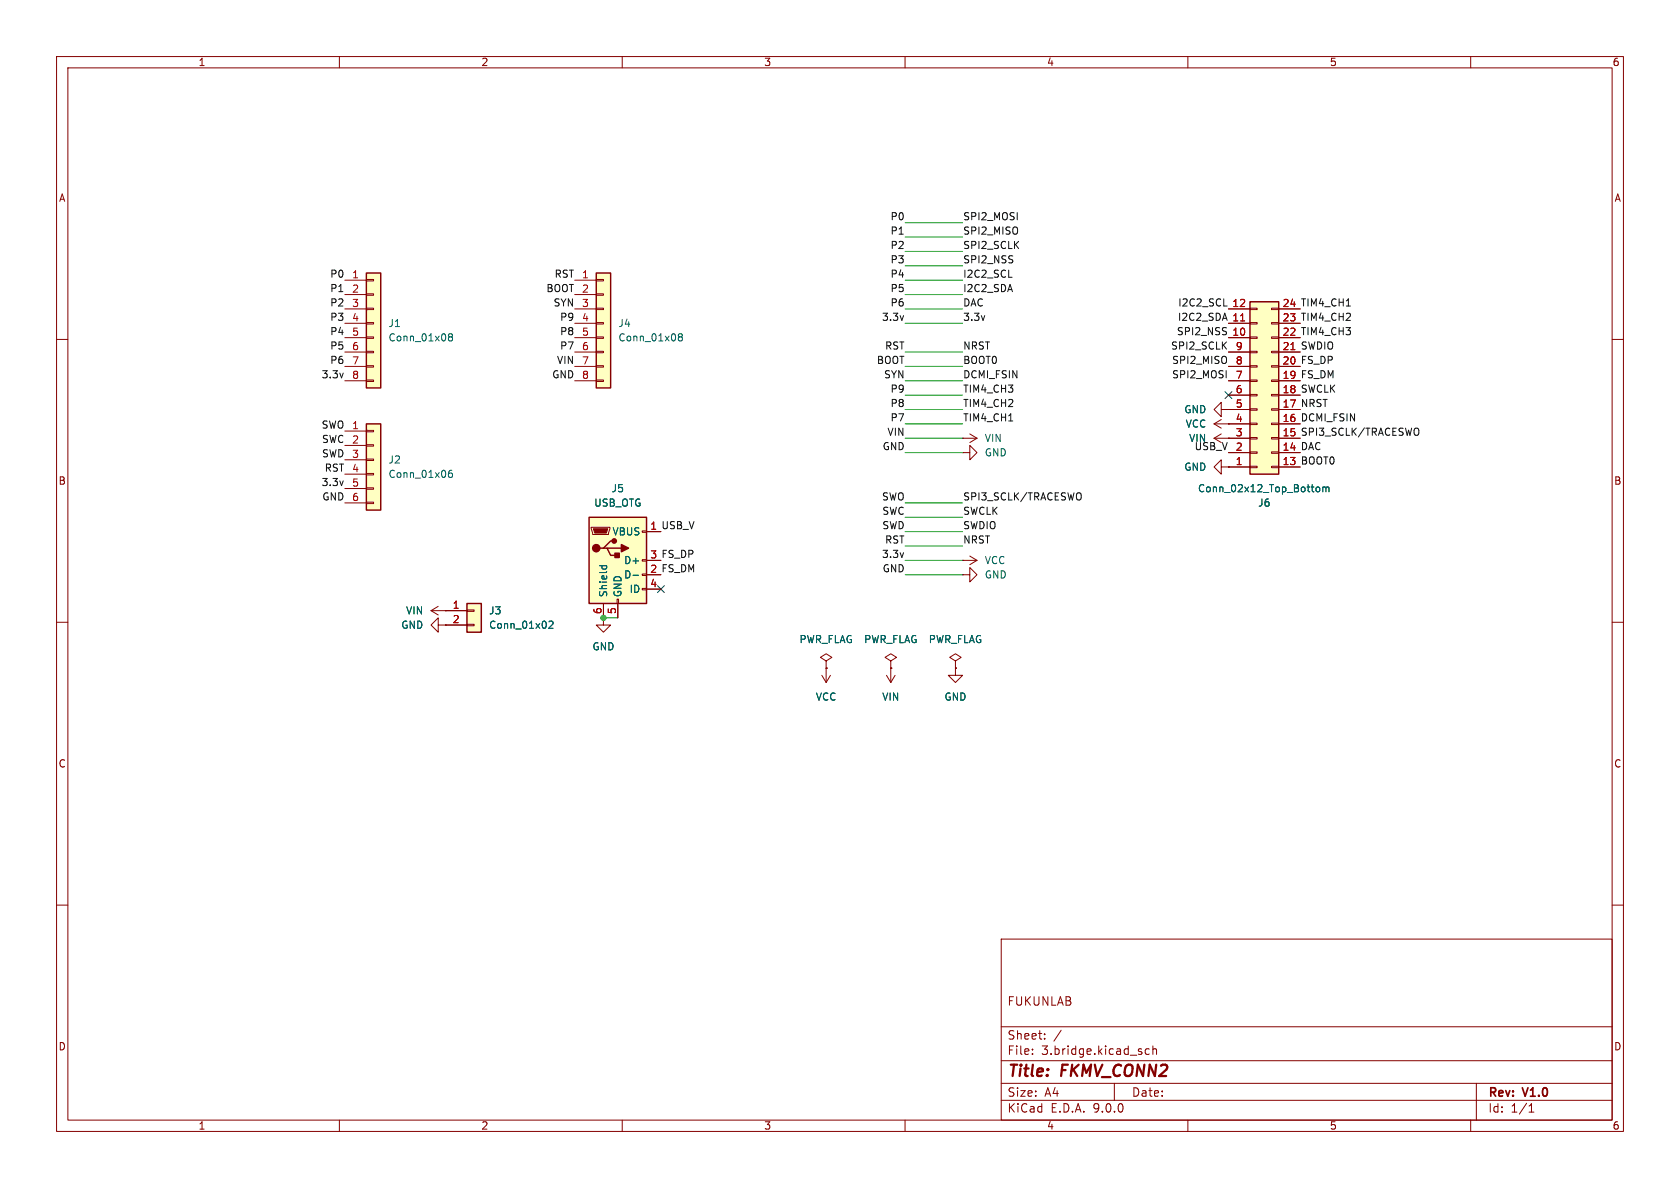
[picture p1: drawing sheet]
<svg xmlns="http://www.w3.org/2000/svg" width="297mm" height="210mm" viewBox="0 0 297 210" stroke-linecap="round" stroke-linejoin="round" font-family="sans-serif">
<g fill="none" stroke="#840000" stroke-width=".18">
<path d="M10 10h277v190h-277zM12 12h273v186h-273zM60 10v2M110 10v2M160 10v2M210 10v2M260 10v2M10 60h2M285 60h2M215.9 82.6v-1.3l-1.3 1.3 1.3 1.2v-1.2h1.3M217.2 82.6h.1M10 110h2"/>
<path d="M76.2 108l1.3 .7M76.2 108h2.5M77.5 110.5v-1.3l-1.3 1.3 1.3 1.3v-1.3h1.2M77.5 107.2l-1.3 .8M78.7 110.5h.1M78.7 108h.1M285 110h2M10 160h2M177 166h108v32h-108zM285 160h2M60 198v2M110 198v2"/>
<path d="M160 198v2M177 194.5h108M177 191.5h108M177 187.5h108M177 181.5h108M182.5 186.3v.1M182.5 185.5v.1M184.7 183.6v.1M184.7 182.8v.1M187.6 182.1l-1.3 2M197 191.5v3M203.2 185.5l-.5-.1-.2 .3v.4l.1 .2h.6"/>
<path d="M203.8 185.5l.2-.1 .4 .1 .1 .9M203.8 184.9v1.5M210 198v2M260 198v2M261 191.5v6.5M270.3 196.6h.9M270.3 195.5l.4-.4v1.5"/>
</g>
<path d="M82.5 106.7h2.6v5.1h-2.6z" fill="#ffffc2"/>
<path d="M82.5 106.7h2.6v5.1h-2.6z" fill="none" stroke="#840000" stroke-width=".25"/>
<g fill="none" stroke="#840000" stroke-width=".18">
<path d="M170.2 77.5h.1M170.2 77.5h2.5M171.4 76.7l1.3 .8M172.7 77.5l-1.3 .7M170.2 80h1.2v-1.3l1.3 1.3-1.3 1.3v-1.3M170.2 80h.1M78.7 108h3.8M78.7 110.5h3.8M82.5 107.8h1.3v.3h-1.3zM82.5 110.4h1.3v.2h-1.3zM168.9 118.1v1.3h1.3l-1.3 1.3-1.3-1.3h1.3M168.9 118.1h.1"/>
<path d="M168.9 116.8l1-.6-1-.6-1 .6 1 .6v1.3"/>
</g>
<path d="M97.1 109.9l.4-.1 .3 .4-.8 .9h.8" fill="none" stroke="#006464" stroke-width=".18"/>
<path d="M221 53.3h5.1v30.5h-5.1z" fill="#ffffc2"/>
<path d="M221 53.3h5.1v30.5h-5.1z" fill="none" stroke="#840000" stroke-width=".25"/>
<g fill="none" stroke="#840000" stroke-width=".18">
<path d="M217.2 59.7h3.8M217.2 57.2h3.8M217.2 54.6h3.8M221 59.6h1.2v.2h-1.2zM221 57h1.2v.3h-1.2zM221 54.5h1.2v.2h-1.2zM224.8 59.6h1.3v.2h-1.3zM224.8 57h1.3v.3h-1.3zM224.8 54.5h1.3v.2h-1.3zM226.1 59.7h3.8M226.1 57.2h3.8M226.1 54.6h3.8"/>
<path d="M215.9 72.4v-1.3l-1.3 1.3 1.3 1.3v-1.3h1.3M217.2 72.4h.1M217.2 77.5h3.8M217.2 74.9h3.8M217.2 72.4h3.8M217.2 69.9h3.8M217.2 67.3h3.8M217.2 64.8h3.8M217.2 62.2h3.8M221 79.9h1.2v.2h-1.2zM221 77.3h1.2v.3h-1.2zM221 74.8h1.2v.3h-1.2z"/>
<path d="M221 72.3h1.2v.2h-1.2zM221 69.7h1.2v.3h-1.2zM221 67.2h1.2v.2h-1.2zM221 64.6h1.2v.3h-1.2zM221 62.1h1.2v.3h-1.2zM224.8 79.9h1.3v.2h-1.3zM224.8 77.3h1.3v.3h-1.3zM224.8 74.8h1.3v.3h-1.3zM224.8 72.3h1.3v.2h-1.3zM224.8 69.7h1.3v.3h-1.3zM224.8 67.2h1.3v.2h-1.3zM224.8 64.6h1.3v.3h-1.3z"/>
<path d="M224.8 62.1h1.3v.3h-1.3zM226.1 77.5h3.8M226.1 74.9h3.8M226.1 72.4h3.8M226.1 69.9h3.8M226.1 67.3h3.8M226.1 64.8h3.8M226.1 62.2h3.8M217.2 82.6h3.8M217.2 80h3.8M221 82.4h1.2v.3h-1.2zM224.8 82.4h1.3v.3h-1.3z"/>
<path d="M226.1 82.6h3.8M226.1 80h3.8"/>
</g>
<path d="M219.3 56.7h.7M228.2 61.8h.7" fill="none" stroke="#a90000" stroke-width=".18"/>
<path d="M232.8 86.2l.3-.1 .2 .2v.5l-.2 .1h-.3M233.9 86.2l.3-.1 .2 .2M233.9 86.1v.8M234.4 86.3l.2-.2 .3 .1v.7M234.4 86.3v.6" fill="none" stroke="#006464" stroke-width=".18"/>
<path d="M64.8 48.3h2.5v20.3h-2.5z" fill="#ffffc2"/>
<path d="M64.8 48.3h2.5v20.3h-2.5z" fill="none" stroke="#840000" stroke-width=".25"/>
<g fill="none" stroke="#840000" stroke-width=".18">
<path d="M61 49.5h3.8M61 52.1h3.8M61 54.6h3.8M61 57.2h3.8M61 59.7h3.8M64.8 49.4h1.2v.3h-1.2zM64.8 51.9h1.2v.3h-1.2zM64.8 54.5h1.2v.2h-1.2zM64.8 57h1.2v.3h-1.2zM64.8 59.6h1.2v.2h-1.2zM61 62.2h3.8M61 64.8h3.8"/>
<path d="M61 67.3h3.8M64.8 62.1h1.2v.3h-1.2zM64.8 64.6h1.2v.3h-1.2zM64.8 67.2h1.2v.2h-1.2zM214.6 74.9l1.3 .8M214.6 74.9h2.6M215.9 74.2l-1.3 .7M217.2 74.9h.1M145.3 119.4l.7 1.3M146 118.1h.1M146 116.8l1.1-.6-1.1-.6-1 .6 1 .6v1.3M146 118.1v2.6"/>
<path d="M146.8 119.4l-.8 1.3M156.7 119.4l.8 1.3M157.5 118.1h.1M157.5 118.1v2.6M158.2 119.4l-.7 1.3"/>
</g>
<path d="M79.5 59.5l-.2-.2 .2-.3h.3l.2 .2-.2 .3M79.5 59.5l-.2 .3v.3l.2 .2 .4-.1 .1-.2v-.2l-.2-.3M79.5 59.5h.3" fill="none" stroke="#006464" stroke-width=".18"/>
<path d="M64.8 74.9h2.5v15.3h-2.5z" fill="#ffffc2"/>
<path d="M64.8 74.9h2.5v15.3h-2.5z" fill="none" stroke="#840000" stroke-width=".25"/>
<g fill="none" stroke="#840000" stroke-width=".18">
<path d="M61 76.2h3.8M61 78.7h3.8M64.8 76.1h1.2v.2h-1.2zM64.8 78.6h1.2v.3h-1.2zM214.6 77.5l1.3 .7M214.6 77.5h2.6M215.9 76.7l-1.3 .8M217.2 77.5h.1M61 81.3h3.8M61 83.8h3.8M61 86.4h3.8M61 88.9h3.8"/>
<path d="M64.8 81.2h1.2v.2h-1.2zM64.8 83.7h1.2v.2h-1.2zM64.8 86.2h1.2v.3h-1.2zM64.8 88.8h1.2v.2h-1.2zM170.2 99.1h.1M170.2 99.1h2.5M171.4 98.3l1.3 .8M172.7 99.1l-1.3 .7M157.5 116.8l1-.6-1-.6-1 .6 1 .6v1.3M157.5 118.1h.1M170.2 101.6h1.2v-1.3l1.3 1.3-1.3 1.3v-1.3M170.2 101.6h.1"/>
</g>
<path d="M79.9 83.1l-.4 .1a.86 .86 0 0 0 0 1.2l.4-.1 .1-.4-.2-.3h-.3l-.2 .3" fill="none" stroke="#006464" stroke-width=".18"/>
<path d="M105.4 48.3h2.5v20.3h-2.5z" fill="#ffffc2"/>
<path d="M105.4 48.3h2.5v20.3h-2.5z" fill="none" stroke="#840000" stroke-width=".25"/>
<g fill="none" stroke="#840000" stroke-width=".18">
<path d="M101.6 49.5h3.8M101.6 52.1h3.8M101.6 54.6h3.8M101.6 57.2h3.8M101.6 59.7h3.8M105.4 49.4h1.3v.3h-1.3zM105.4 51.9h1.3v.3h-1.3zM105.4 54.5h1.3v.2h-1.3zM105.4 57h1.3v.3h-1.3zM105.4 59.6h1.3v.2h-1.3zM101.6 62.2h3.8M101.6 64.8h3.8"/>
<path d="M101.6 67.3h3.8M105.4 62.1h1.3v.3h-1.3zM105.4 64.6h1.3v.3h-1.3zM105.4 67.2h1.3v.2h-1.3zM106.7 109.2v1.3h1.2l-1.2 1.3-1.3-1.3h1.3M106.7 109.2h.1"/>
</g>
<path d="M120.2 59.5l-.3-.2 .3-.3h.2l.2 .2-.2 .3M120.2 59.5l-.3 .3 .1 .3 .2 .2 .3-.1 .1-.2v-.2l-.2-.3M120.2 59.5h.2" fill="none" stroke="#006464" stroke-width=".18"/>
<path d="M104.1 91.4h10.2v15.3h-10.2z" fill="#ffffc2"/>
<path d="M104.1 91.4h10.2v15.3h-10.2zM106.7 96.9h.6l.6 1.3h1.3M107.3 96.9h2.6M108.6 95.6h-.7l-1.2 1.3h-.7" fill="none" stroke="#840000" stroke-width=".25"/>
<g fill="none" stroke="#840000" stroke-width=".18">
<path d="M217.2 59.7h3.8M217.2 57.2h3.8M217.2 54.6h3.8M226.1 59.7h3.8M226.1 57.2h3.8M226.1 54.6h3.8M217.2 77.5h.1M217.2 74.9h.1M217.2 72.4h.1M217.2 77.5h3.8M217.2 74.9h3.8M217.2 72.4h3.8"/>
<path d="M217.2 69.9h3.8M217.2 67.3h3.8M217.2 64.8h3.8M217.2 62.2h3.8M226.1 77.5h3.8M226.1 74.9h3.8M226.1 72.4h3.8M226.1 69.9h3.8M226.1 67.3h3.8M226.1 64.8h3.8M226.1 62.2h3.8M104.5 93.2h3.3v.3l-.2 1h-2.8z"/>
<path d="M113.5 93.9h.8v.2h-.8zM113.5 98.9h.8v.3h-.8zM114.3 94h2.5M114.3 99.1h2.5M217.2 82.6h.1M217.2 82.6h3.8M217.2 80h3.8M226.1 82.6h3.8M226.1 80h3.8M78.7 110.5h.1M78.7 108h.1M78.7 108h3.8"/>
<path d="M78.7 110.5h3.8M106.7 109.2h.1M106.7 106.7v2.5M109.1 105.9h.2v.8h-.2zM109.2 106.7v2.5M113.5 101.5h.8v.2h-.8zM113.5 104h.8v.3h-.8zM114.3 104.1h2.5M146 118.1h.1M157.5 118.1h.1M168.9 118.1h.1"/>
</g>
<path d="M104.9 93.5h2.5l-.2 .7h-2z" fill="#840000" stroke="#840000" stroke-width=".18"/>
<g fill="#840000" stroke="#840000" stroke-width=".25">
<path d="M108.7 97.8h.8v.8h-.8z"/>
<path d="M109.9 96.3l1.2 .6-1.2 .6z"/>
<circle cx="105.4" cy="96.9" r=".63"/>
<circle cx="108.6" cy="95.6" r=".38"/>
</g>
<path d="M232.8 86.2l.3-.1 .2 .2v.5l-.2 .1h-.3M233.9 86.2l.3-.1 .2 .2M233.9 86.1v.8M234.4 86.3l.2-.2 .3 .1v.7M234.4 86.3v.6M97.1 109.9l.4-.1 .3 .4-.8 .9h.8M106 100h1.3M106.5 100l-.1 .4M107.2 100l.1 .4M111.9 101.7h1" fill="none" stroke="#006464" stroke-width=".18"/>
<path d="M178.3 49h.6M216.3 54.1h.6M238 54.1h.7M178.3 74.4h.7M250.5 75.7h.2a.81 .81 0 0 1-.2 1.3M190.8 87.1l.2 .1a.81 .81 0 0 1-.2 1.2" fill="none" stroke="#0f0f0f" stroke-width=".18"/>
<g fill="none" stroke="#009600" stroke-width=".18">
<path d="M160 39.4h10.2M160 57.2h10.2M160 54.6h10.2M160 41.9h10.2M160 44.5h10.2M160 52.1h10.2M160 49.5h10.2M160 47h10.2M160 72.4h10.2M160 64.8h10.2M160 74.9h10.2M160 77.5h10.2"/>
<path d="M160 69.9h10.2M160 67.3h10.2M160 62.2h10.2M160 96.5h10.2M160 88.9h10.2M160 80h10.2M160 91.4h10.2M160 99.1h10.2M160 94h10.2M106.7 109.2h2.5M160 101.6h10.2"/>
</g>
<path d="M216.6 69.2l1.2 1.3M217.8 69.2l-1.2 1.3M116.2 103.5l1.2 1.2M117.4 103.5l-1.2 1.2" fill="none" stroke="#000084" stroke-width=".18"/>
<path d="M219.3 56.7h.7M228.2 61.8h.7" fill="none" stroke="#a90000" stroke-width=".18"/>
<circle cx="106.7" cy="109.2" r=".46" fill="#009600" stroke="#009600" stroke-width=".18"/>
<g font-size="2.8" fill="#840000">
<text x="178" y="190.9">Title:</text>
<text x="187.7" y="190.9">FKMV_CONN2</text>
</g>
<g font-size="2.1" fill="#840000">
<text x="178" y="178">FUKUNLAB</text>
<text x="178" y="184">Sheet:</text>
<text x="178" y="186.7">File:</text>
<text x="184.1" y="186.7">3.bridge.kicad_sch</text>
<text x="178" y="196.9">KiCad</text>
<text x="178" y="194.1">Size:</text>
<text x="184.7" y="194.1">A4</text>
<text x="185.7" y="196.9">E.D.A.</text>
<text x="193.3" y="196.9">9.0.0</text>
<text x="200" y="194.1">Date:</text>
<text x="263" y="194.3">Rev:</text>
<text x="263" y="196.9">Id:</text>
<text x="267.1" y="196.9">1/1</text>
<text x="269.4" y="194.3">V1.0</text>
</g>
<g font-size="1.8" fill="#840000">
<text x="35" y="11.9">1</text>
<text x="85" y="11.9">2</text>
<text x="135" y="11.9">3</text>
<text x="185" y="11.9">4</text>
<text x="235" y="11.9">5</text>
<text x="285" y="11.9">6</text>
<text x="10.3" y="35.9">A</text>
<text x="285.3" y="35.9">A</text>
<text x="10.3" y="85.9">B</text>
<text x="285.3" y="85.9">B</text>
<text x="114.9" y="101.3">2 FS_DM</text>
<text x="10.3" y="135.9">C</text>
<text x="285.3" y="135.9">C</text>
<text x="10.3" y="185.9">D</text>
<text x="285.3" y="185.9">D</text>
<text x="35" y="199.9">1</text>
<text x="85" y="199.9">2</text>
<text x="135" y="199.9">3</text>
<text x="185" y="199.9">4</text>
<text x="235" y="199.9">5</text>
<text x="285" y="199.9">6</text>
</g>
<g font-size="1.8" fill="#0f0f0f">
<text x="157.3" y="41.6">P1</text>
<text x="157.3" y="39">P0</text>
<text x="170.2" y="39">SPI2_MOSI</text>
<text x="170.2" y="41.6">SPI2_MISO</text>
<text x="157.3" y="46.6">P3</text>
<text x="157.3" y="44.1">P2</text>
<text x="170.2" y="44.1">SPI2_SCLK</text>
<text x="170.2" y="46.6">SPI2_NSS</text>
<text x="58.3" y="51.7">P1</text>
<text x="58.3" y="49.2">P0</text>
<text x="96.5" y="51.7">BOOT</text>
<text x="97.9" y="49.2">RST</text>
<text x="157.3" y="49.2">P4</text>
<text x="157.3" y="51.7">P5</text>
<text x="170.2" y="51.7">I2C2_SDA</text>
<text x="170.2" y="49.2">I2C2_SCL</text>
<text x="58.3" y="56.8">P3</text>
<text x="58.3" y="54.3">P2</text>
<text x="58.3" y="59.3">P4</text>
<text x="97.8" y="54.3">SYN</text>
<text x="98.9" y="56.8">P9</text>
<text x="98.9" y="59.3">P8</text>
<text x="155.8" y="56.8">3.3v</text>
<text x="157.3" y="54.3">P6</text>
<text x="170.2" y="56.8">3.3v</text>
<text x="170.2" y="54.3">DAC</text>
<text x="208" y="59.3">SPI2_NSS</text>
<text x="208.1" y="56.8">I2C2_SDA</text>
<text x="208.2" y="54.3">I2C2_SCL</text>
<text x="229.9" y="54.3">TIM4_CH1</text>
<text x="229.9" y="56.8">TIM4_CH2</text>
<text x="229.9" y="59.3">TIM4_CH3</text>
<text x="58.3" y="61.9">P5</text>
<text x="58.3" y="64.4">P6</text>
<text x="98.4" y="64.4">VIN</text>
<text x="98.9" y="61.9">P7</text>
<text x="154.9" y="64.4">BOOT</text>
<text x="156.4" y="61.9">RST</text>
<text x="170.2" y="64.4">BOOT0</text>
<text x="170.2" y="61.9">NRST</text>
<text x="206.9" y="61.9">SPI2_SCLK</text>
<text x="207.1" y="64.4">SPI2_MISO</text>
<text x="229.9" y="61.9">SWDIO</text>
<text x="229.9" y="64.4">FS_DP</text>
<text x="56.8" y="67">3.3v</text>
<text x="97.5" y="67">GND</text>
<text x="156.2" y="67">SYN</text>
<text x="157.3" y="69.5">P9</text>
<text x="170.2" y="67">DCMI_FSIN</text>
<text x="170.2" y="69.5">TIM4_CH3</text>
<text x="207.1" y="67">SPI2_MOSI</text>
<text x="229.9" y="69.5">SWCLK</text>
<text x="229.9" y="67">FS_DM</text>
<text x="56.8" y="75.9">SWO 1</text>
<text x="156.8" y="77.1">VIN</text>
<text x="157.3" y="74.6">P7</text>
<text x="157.3" y="72">P8</text>
<text x="170.2" y="72">TIM4_CH2</text>
<text x="170.2" y="74.6">TIM4_CH1</text>
<text x="229.9" y="77.1">SPI3_SCLK/TRACESWO</text>
<text x="229.9" y="72">NRST</text>
<text x="229.9" y="74.6">DCMI_FSIN</text>
<text x="56.8" y="80.9">SWD 3</text>
<text x="56.8" y="78.4">SWC 2</text>
<text x="57.3" y="83.5">RST</text>
<text x="155.9" y="79.7">GND</text>
<text x="211.1" y="79.7">USB_V</text>
<text x="229.9" y="82.2">BOOT0</text>
<text x="229.9" y="79.7">DAC</text>
<text x="56.8" y="86">3.3v</text>
<text x="56.9" y="88.6">GND</text>
<text x="155.8" y="88.6">SWO</text>
<text x="170.2" y="88.6">SPI3_SCLK/TRACESWO</text>
<text x="114.9" y="93.7">1 USB_V</text>
<text x="155.9" y="91.1">SWC</text>
<text x="155.9" y="93.6">SWD</text>
<text x="170.2" y="91.1">SWCLK</text>
<text x="170.2" y="93.6">SWDIO</text>
<text x="114.9" y="98.8">3 FS_DP</text>
<text x="155.8" y="98.7">3.3v</text>
<text x="155.9" y="101.3">GND</text>
<text x="156.4" y="96.2">RST</text>
<text x="170.2" y="96.2">NRST</text>
</g>
<g font-size="1.8" fill="#a90000">
<text x="62.2" y="49.3">1</text>
<text x="62.2" y="51.8">2</text>
<text x="102.8" y="49.3">1</text>
<text x="102.8" y="51.8">2</text>
<text x="62.2" y="54.4">3</text>
<text x="62.2" y="56.9">4</text>
<text x="62.2" y="59.4">5</text>
<text x="102.8" y="54.4">3</text>
<text x="102.8" y="56.9">4</text>
<text x="102.8" y="59.4">5</text>
<text x="217.8" y="59.4">10</text>
<text x="217.8" y="56.9">11</text>
<text x="217.8" y="54.4">12</text>
<text x="226.7" y="59.4">22</text>
<text x="226.7" y="56.9">23</text>
<text x="226.7" y="54.4">24</text>
<text x="62.2" y="62">6</text>
<text x="62.2" y="64.5">7</text>
<text x="102.8" y="62">6</text>
<text x="102.8" y="64.5">7</text>
<text x="218.4" y="64.5">8</text>
<text x="218.4" y="62">9</text>
<text x="226.7" y="64.5">20</text>
<text x="226.7" y="62">21</text>
<text x="62.2" y="67.1">8</text>
<text x="102.8" y="67.1">8</text>
<text x="218.4" y="69.6">6</text>
<text x="218.4" y="67.1">7</text>
<text x="226.7" y="69.6">18</text>
<text x="226.7" y="67.1">19</text>
<text x="218.4" y="77.2">3</text>
<text x="218.4" y="74.7">4</text>
<text x="218.4" y="72.1">5</text>
<text x="226.7" y="77.2">15</text>
<text x="226.7" y="74.7">16</text>
<text x="226.7" y="72.1">17</text>
<text x="62.2" y="83.6">4</text>
<text x="218.4" y="82.3">1</text>
<text x="218.4" y="79.8">2</text>
<text x="226.7" y="82.3">13</text>
<text x="226.7" y="79.8">14</text>
<text x="62.2" y="86.1">5</text>
<text x="62.2" y="88.6">6</text>
<text x="114.9" y="93.7">1</text>
<text x="114.9" y="98.8">3</text>
<text x="114.9" y="101.3">2</text>
<text x="79.9" y="107.7">1</text>
<text x="114.9" y="103.9">4</text>
<text x="79.9" y="110.2">2</text>
<text x="106.4" y="108.7" transform="rotate(-90 106.4 108.7)">6</text>
<text x="109" y="108.7" transform="rotate(-90 109 108.7)">5</text>
</g>
<g font-size="1.8" fill="#006464">
<text x="68.6" y="58">J1</text>
<text x="109.2" y="58">J4</text>
<text x="68.6" y="60.6">Conn_01x08</text>
<text x="109.2" y="60.6">Conn_01x08</text>
<text x="209.3" y="73.3">GND</text>
<text x="209.5" y="75.8">VCC</text>
<text x="68.6" y="82.1">J2</text>
<text x="174" y="80.9">GND</text>
<text x="174" y="78.3">VIN</text>
<text x="209.3" y="83.4">GND</text>
<text x="210.1" y="78.3">VIN</text>
<text x="68.6" y="84.7">Conn_01x06</text>
<text x="104.9" y="89.8">USB_OTG</text>
<text x="108" y="87.2">J5</text>
<text x="211.7" y="87.2">Conn_02x12_Top_Bottom</text>
<text x="222.3" y="89.8">J6</text>
<text x="108.2" y="94.8">VBUS</text>
<text x="110.2" y="99.9">D+</text>
<text x="174" y="99.9">VCC</text>
<text x="107.5" y="105.7" transform="rotate(-90 107.5 105.7)">Shield</text>
<text x="110.1" y="105.7" transform="rotate(-90 110.1 105.7)">GND</text>
<text x="110.2" y="102.5">D-</text>
<text x="111.2" y="105">ID</text>
<text x="174" y="102.5">GND</text>
<text x="70.8" y="111.4">GND</text>
<text x="71.7" y="108.8">VIN</text>
<text x="86.4" y="108.8">J3</text>
<text x="86.4" y="111.4">Conn_01x02</text>
<text x="141.2" y="113.9">PWR_FLAG</text>
<text x="152.7" y="113.9">PWR_FLAG</text>
<text x="164.1" y="113.9">PWR_FLAG</text>
<text x="104.6" y="115.2">GND</text>
<text x="144.1" y="124.1">VCC</text>
<text x="155.9" y="124.1">VIN</text>
<text x="166.9" y="124.1">GND</text>
</g>
</svg>
